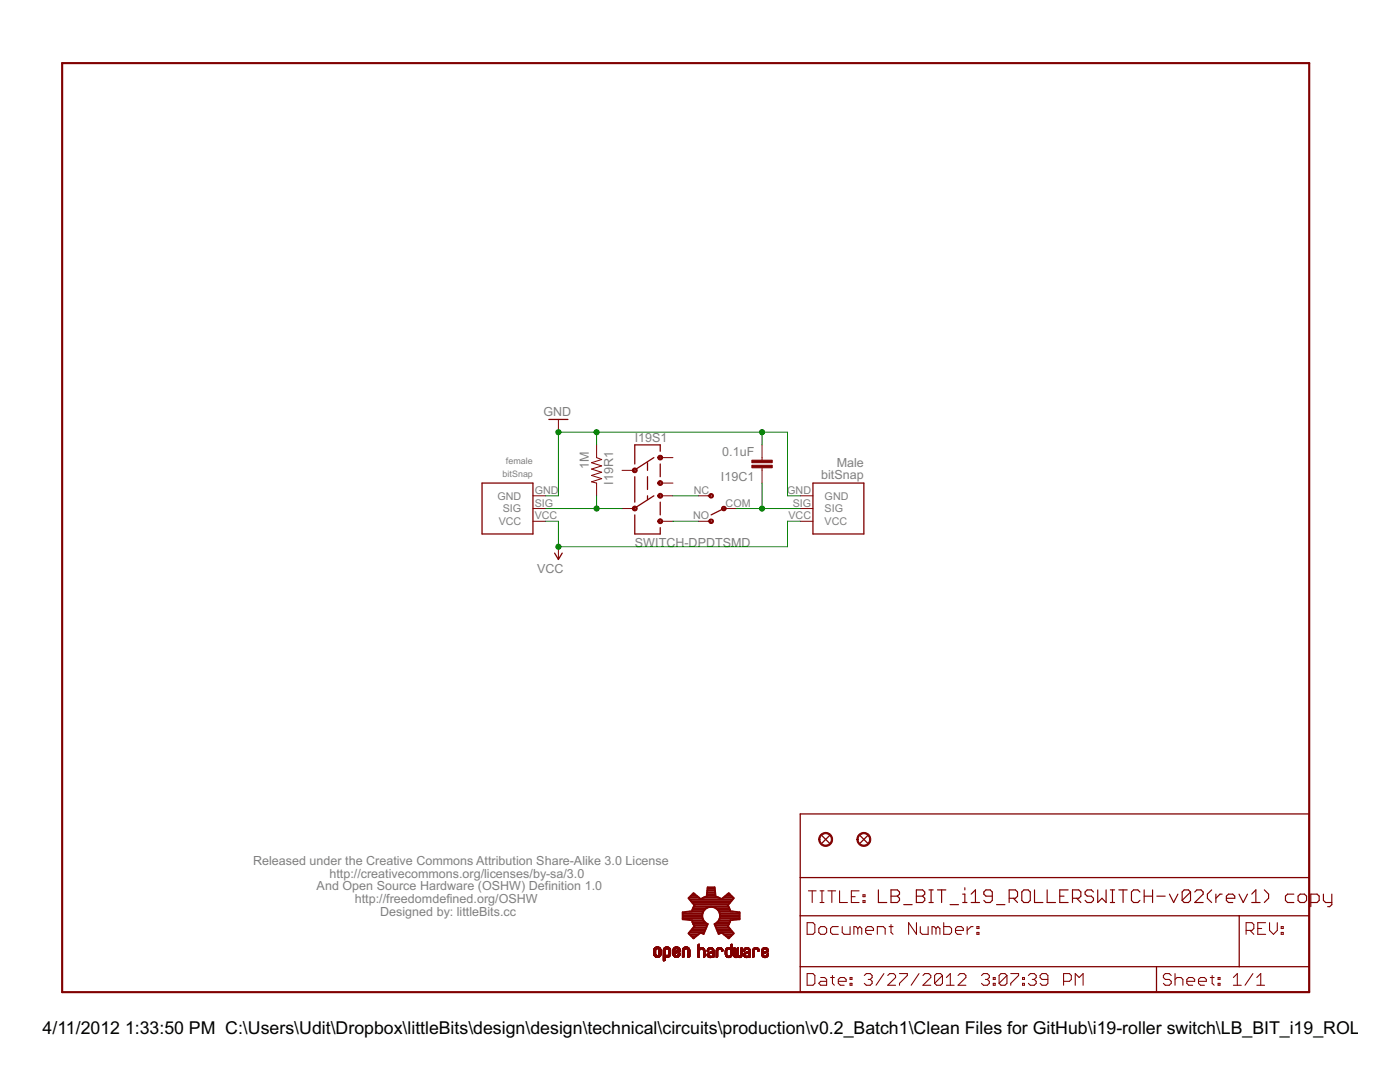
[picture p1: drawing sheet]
<svg xmlns="http://www.w3.org/2000/svg" width="279mm" height="216mm" viewBox="0 0 279 216" stroke-linecap="round" stroke-linejoin="round" font-family="sans-serif">
<g fill="none" stroke="#800000" stroke-width=".2">
<path d="M106.4 98.9h2.5M111.4 83.7v2.5M119.1 88.8v2.5l1 .4-2.1 .6 2.1 .7-2.1 .6 2.1 .6-2.1 .7 2.1 .6-2.1 .6 1.1 .3v2.5M124.1 93.9h2.6M131.8 98.9h2.5M131.8 91.3h2.5M131.8 96.4h2.5M139.4 98.9h2.5M152.1 88.8v3M152.1 93.3v3.1M159.7 98.9h2.5M106.4 104h2.5"/>
<path d="M106.4 101.5h2.5M111.4 109.1v2.5M124.1 101.5h2.6M131.8 104h2.5M139.4 104h2.5M144.5 101.5h2.5M159.7 104h2.5M159.7 101.5h2.5M130.5 190.4l.4 .1M130.5 190.4h.4M130.5 190.3h.4M130.5 190.2h.4"/>
<path d="M130.5 190.1h.4M130.5 190h.4M130.5 189.9h.4M130.5 189.8h.4M130.5 189.7h.4M130.5 189.6h.4M130.5 189.5h.4M130.5 190.6h.5M130.5 190.5l.5 .1M130.5 190.5h.4M130.5 190.6h.6M130.5 189.3h1.3"/>
<path d="M130.6 190.7h1.2M130.6 189.3h1.2M130.6 190.8h1.2M130.6 189.2h1.2M130.7 189.1h1M130.7 190.9h1M130.8 190.9h.8M130.8 189.1h.8M130.8 191h.8M130.8 189h.8M130.9 189.6h-.4M130.9 189.4h-.4"/>
<path d="M131 191h.4M131 189h.4M131 189.4h-.5M131.1 189.3l-.6 .1M131.3 189.3h.6M131.3 190.6h.6M131.4 190.6h.5M131.4 189.4h.5M131.5 190.5h.4M131.5 189.5h.4M131.5 190.4h.4M131.5 189.6h.4"/>
<path d="M131.5 190.3h.4M131.5 190.2h.4M131.5 190.1h.4M131.5 190h.4M131.5 189.9h.4M131.5 189.8h.4M131.5 189.7h.4M131.7 190.8h-1M131.9 190.5l-.5 .1M131.9 190.4l-.4 .1M132.4 191.6h.4M132.4 191.5h.4"/>
<path d="M132.4 191.4h.4M132.4 191.3h.4M132.4 191.2h.4M132.4 191.1h.4M132.4 190.7h1.4M132.4 190.6h.6M132.4 190.6h.5M132.4 190.5l.5 .1M132.4 190.5h.4M132.4 190.4h.4M132.4 190.3h.4M132.4 190.2h.4"/>
<path d="M132.4 190.1h.4M132.4 190h.4M132.4 189.9h.4M132.4 189.8h.4M132.4 189.7h.4M132.4 189.6h.4M132.4 189.5h.4M132.4 191.7h.1M132.5 189.3h1.2M132.5 189.2h1.2M132.5 189.2h1.1M132.6 189.1h1"/>
<path d="M132.7 189.1h.8M132.7 191.7h-.3M132.7 189h.8M132.8 191.6h-.4M132.8 191l-.4 .1M132.8 189.6h-.4M132.8 189.5h-.4M132.9 189.4h-.5M132.9 191h.4M132.9 189h.4M133 189.3l-.6 .1M133.2 190.6h.6"/>
<path d="M133.2 189.3h.6M133.3 190.6h.5M133.3 189.4h.5M133.3 189.4l.5 .1M133.4 190.5h.4M133.4 189.5h.4M133.5 190.4h.3M133.5 190.3h.3M133.5 190.2h.3M133.5 190.1h.3M133.5 190h.3M133.5 189.9h.3"/>
<path d="M133.5 189.8h.3M133.5 189.7h.3M133.5 189.6h.3M133.5 191h-1.1M133.5 190.9h-1.1M133.6 190.9h-1.2M133.7 190.8l-1.3 .1M133.7 190.8h-1.3M133.7 190.7l-1.3 .1M133.8 189.3h-1.3M133.8 190.5l-.5 .1M134.3 190.5h.5"/>
<path d="M134.3 190.5h.4M134.3 190.4h.4M134.3 190.3h.4M134.3 189.8h.4M134.3 189.8h.3M134.3 189.7h.3M134.3 189.5h.4M134.3 190.6h.6M134.4 190.7h1.3M134.4 190.7h1.2M134.4 189.3h1.2M134.4 190.8h1.2"/>
<path d="M134.4 189.2h1.2M134.5 190.8h1.1M134.5 189.2h1.1M134.5 190.9h1M134.6 189.1h.9M134.6 190.9h.8M134.6 189.1h.8M134.6 191h.8M134.6 189h.8M134.7 189.7h-.4M134.7 189.6l-.4 .1M134.7 189.6h-.4"/>
<path d="M134.7 189.5h-.4M134.8 189.9h.9M134.8 189.4l-.5 .1M134.8 191h.4M134.8 189h.4M134.8 190.3h-.5M134.9 189.4h-.6M134.9 189.3l-.6 .1M134.9 189.8h.8M135 190.2h-.7M135 189.8h.7M135.1 189.7h.6"/>
<path d="M135.1 190.6h.6M135.1 189.3h.6M135.2 190.6h.5M135.2 190.1l-.9 .1M135.2 189.4h.5M135.3 190.6h.4M135.3 189.7h.4M135.3 189.4h.4M135.3 190.1h-1M135.3 189.5h.4M135.3 190.5h.4M135.3 189.6h.4"/>
<path d="M135.3 190.4h.4M135.4 190.3h.3M135.4 190l-1.1 .1M135.4 190.2h.3M135.5 190.2h.2M135.5 190h-1.2M135.6 190.2h.1M135.6 189.9h-1.3M135.7 189.3h-1.3M135.7 189.9h-1.4M136.2 191h.3M136.2 190.8h.4"/>
<path d="M136.2 190.7h.4M136.2 190.6h.4M136.2 190.5h.4M136.2 190.4h.4M136.2 190.3h.4M136.2 190.2h.4M136.2 190.1h.4M136.2 190h.4M136.2 189.9h.4M136.2 189.8h.4M136.2 189.7h.4M136.2 189.6h.4"/>
<path d="M136.2 191h.1M136.3 189.3h1.3M136.3 189.3h1.2M136.3 189.2h1.2M136.4 189.2h1.1M136.4 189.1h1M136.5 189.1h.9M136.5 190.9h-.3M136.5 189h.8M136.6 190.9h-.4M136.6 189.5h-.4M136.7 189.5h-.5"/>
<path d="M136.7 189.4l-.5 .1M136.7 189h.4M136.8 189.4h-.6M136.8 189.3l-.6 .1M137.1 189.3h.5M137.1 189.4h.5M137.2 189.4l.4 .1M137.2 189.5h.5M137.3 191h.3M137.3 190.9h.4M137.3 190.8h.4M137.3 190.7h.4"/>
<path d="M137.3 190.6h.4M137.3 190.5h.4M137.3 190.4h.4M137.3 190.3h.4M137.3 190.2h.4M137.3 190.1h.4M137.3 190h.4M137.3 189.9h.4M137.3 189.8h.4M137.3 189.7h.4M137.3 189.6h.4M137.3 191h.1"/>
<path d="M137.6 190.9h-.3M139.3 190.9h.3M139.3 190.8h.3M139.3 190.7h.3M139.3 190.6h.3M139.3 190.5h.3M139.3 190.4h.3M139.3 190.3h.3M139.3 190.2h.3M139.3 190.1h.3M139.3 190h.3M139.3 189.9h.3"/>
<path d="M139.3 189.8h.3M139.3 189.7h.3M139.3 189.6h.3M139.3 189.5h.4M139.3 189.3h1.2M139.3 189.2l1.2 .1M139.3 189.2h1.1M139.3 189.1l1.1 .1M139.3 189.1h.3M139.3 189h.3M139.3 188.9h.3M139.3 188.8h.3"/>
<path d="M139.3 188.7h.3M139.3 188.6h.3M139.3 188.5h.3M139.4 188.5h.2M139.4 188.4h.2M139.5 191l-.2 .1M139.6 191h-.3M139.6 189.7h-.3M139.8 189.1h.5M139.8 189.4l-.5 .1M139.9 189.4h-.6M140 189.1h.1"/>
<path d="M140.1 189.4h.5M140.2 189.4l.4 .1M140.3 189.5h.3M140.3 189.5h.4M140.3 189.6h.4M140.4 189.6h.3M140.4 190.9h.3M140.4 190.8h.3M140.4 190.7h.3M140.4 190.6h.3M140.4 190.5h.3M140.4 190.4h.3"/>
<path d="M140.4 190.3h.3M140.4 190.2h.3M140.4 190.1h.3M140.4 190h.3M140.4 189.9h.3M140.4 189.8h.3M140.4 189.7h.3M140.4 191.1h.1M140.5 191l-.1 .1M140.5 189.3l-1.2 .1M140.7 191h-.3M140.7 190.9h-.3"/>
<path d="M141.1 190.6h.4M141.1 190.6h.3M141.1 190.5h.3M141.1 189.8h.2M141.1 189.8h.3M141.1 189.7h.3M141.1 190.7h.4M141.1 189.6h.3M141.2 190.8h.8M141.2 190.7l.3 .1M141.2 189.5h.3M141.2 190.9h.8"/>
<path d="M141.2 189.4h1.2M141.3 190.9h.7M141.3 189.3h1M141.3 191h.7M141.4 189.3h.9M141.4 190.1h1.1M141.4 189.2h.8M141.4 189.7l-.3 .1M141.4 190.5h-.3M141.5 191h.5M141.5 190.4l-.4 .1M141.5 189.6h-.3"/>
<path d="M141.5 190.4h-.4M141.5 190.1h1M141.5 189.5h-.3M141.5 191.1h.4M141.6 190h.9M141.6 189.1h.5M141.6 189.4l-.4 .1M141.6 190.3l-.4 .1M141.7 191.1h.1M141.7 189.4h-.5M141.7 190.3h-.5M141.7 189.9h.8"/>
<path d="M141.8 189.1h.1M141.8 189.9h.7M141.9 190.2h-.7M141.9 189.4h.5M141.9 189.9h.6M142 189.4h.4M142.1 190.1l-.8 .1M142.1 189.5h.4M142.1 189.8h.4M142.2 189.8h.3M142.2 189.6h.3M142.2 190.1h.3"/>
<path d="M142.2 190.9h.3M142.2 190.8h.3M142.2 190.7h.3M142.2 190.6h.3M142.2 190.5h.3M142.2 190.4h.3M142.2 190.3h.3M142.2 190.2h.3M142.2 189.7h.3M142.4 191l-.2 .1M142.5 191h-.3M142.9 190.9h.3"/>
<path d="M142.9 190.8h.3M142.9 190.7h.3M142.9 190.6h.3M142.9 190.5h.3M142.9 190.4h.3M142.9 190.3h.3M142.9 190.2h.3M142.9 190.1h.3M142.9 190h.3M142.9 189.9h.3M142.9 189.8h.3M142.9 189.7h.3"/>
<path d="M142.9 189.6h.4M143 191.1h.1M143 189.5h.3M143.1 191l-.2 .1M143.1 189.3h1.1M143.1 189.3h1M143.2 189.2h.9M143.2 191h-.3M143.2 189.2h.8M143.3 189.7h-.4M143.3 189.6h-.4M143.3 189.5h-.3"/>
<path d="M143.4 189.1h.5M143.4 189.4l-.4 .1M143.5 189.4h-.5M143.6 189.1h.1M143.7 189.4h.5M143.8 189.4l.5 .1M143.9 189.5h.4M144 189.6h.3M144 189.5h.3M144 189.7h.3M144 189.8h.2M144.2 189.3l-1.2 .1"/>
<path d="M144.2 189.8h-.2M144.7 190.5h.3M144.7 190.4h.3M144.7 190.3h.3M144.7 190.2h.3M144.7 190.1h.3M144.7 190h.3M144.7 189.9h.3M144.7 189.8h.3M144.7 189.7h.3M144.8 190.5h.3M144.8 190.6h.3"/>
<path d="M144.8 190.7h.4M144.8 190.7l.4 .1M144.8 190.8h1.2M144.9 190.8h1.1M144.9 189.3h1.2M144.9 190.9h1M145 190.9h.9M145 189.2h1.1M145 191h.9M145.1 189.6l-.3 .1M145.1 189.2h1M145.1 189.6h-.3"/>
<path d="M145.1 189.5h-.3M145.1 191h.6M145.2 189.1h.5M145.2 191.1h.4M145.2 189.4l-.4 .1M145.3 189.4h-.5M145.4 191.1h.1M145.4 189.1h.1M145.5 189.4h.6M145.7 189.4h.4M145.7 190.6h.4M145.7 189.5h.4"/>
<path d="M145.8 190.6h.3M145.8 189.5h.3M145.8 190.5h.3M145.8 189.6h.3M145.8 190.4h.3M145.8 190.3h.3M145.8 190.2h.3M145.8 190.1h.3M145.8 190h.3M145.8 189.9h.3M145.8 189.8h.3M145.8 189.7h.3"/>
<path d="M145.8 189.1h.3M145.8 189h.3M145.8 188.9h.3M145.8 188.8h.3M145.8 188.7h.3M145.8 188.6h.3M145.8 188.5h.3M145.9 188.5h.2M146 188.4h.1M146 190.7l-.4 .1M146.1 190.7h-.4M146.1 189.3l-1.2 .1"/>
<path d="M146.4 190.5h.3M146.4 190.4h.3M146.4 190.3h.3M146.4 190.2h.3M146.4 190.1h.3M146.4 190h.3M146.4 189.9h.3M146.4 189.8h.3M146.4 189.7h.3M146.4 189.6h.3M146.4 189.5h.3M146.4 189.4h.3"/>
<path d="M146.4 189.3h.3M146.4 189.2h.3M146.4 190.7l.4 .1M146.4 190.7h.3M146.4 190.6h.3M146.4 190.8h1.7M146.5 190.9h1.5M146.6 191h1.3M146.6 189.1h.1M146.6 191h.6M146.7 191.1h.4M146.9 191.1h.1"/>
<path d="M147 190.8h.5M147 190.7h.4M147.1 190.6h.3M147.1 190.5h.3M147.1 190.4h.3M147.1 190.3h.3M147.1 190.2h.3M147.1 190.1h.3M147.1 190h.3M147.1 189.9h.3M147.1 189.8h.3M147.1 189.7h.3"/>
<path d="M147.1 189.6h.3M147.1 189.5h.3M147.1 189.4h.3M147.1 189.3h.3M147.1 189.2h.3M147.2 189.2h.2M147.3 189.1h.1M147.3 191h.5M147.4 191.1h.4M147.7 190.8h.4M147.8 190.7h.3M147.8 190.6h.3"/>
<path d="M147.8 190.5h.3M147.8 190.4h.3M147.8 190.3h.3M147.8 190.2h.3M147.8 190.1h.3M147.8 190h.3M147.8 189.9h.3M147.8 189.8h.3M147.8 189.7h.3M147.8 189.6h.3M147.8 189.5h.3M147.8 189.4h.3"/>
<path d="M147.8 189.3h.3M147.8 189.2h.3M148 189.1h.1M148 190.9h-1.5M148 190.8h-1.5M148.4 190.6h.3M148.4 190.5h.3M148.4 190.7h.3M148.4 189.6h.3M148.4 190.7l.4 .1M148.4 190.8h.8M148.5 190.2h.7"/>
<path d="M148.5 190.9h.8M148.5 189.4h1.1M148.5 189.3h1.1M148.6 189.8h-.2M148.6 191h.7M148.6 189.3h.9M148.6 189.2h.9M148.7 189.7l-.3 .1M148.7 189.7h-.3M148.7 191h.6M148.7 190.4l-.3 .1M148.7 189.2h.7"/>
<path d="M148.7 189.6h-.3M148.7 189.5h-.3M148.8 190.1h.9M148.8 190.4h-.4M148.8 189.5h-.4M148.8 191.1h.4M148.8 190h.9M148.8 189.1h.5M148.8 190.3l-.4 .1M148.8 189.4l-.4 .1M148.9 189.4h-.4M149 190.3h-.6"/>
<path d="M149 189.9h.7M149 189.1h.1M149.1 189.9h.6M149.1 190.2h-.6M149.1 189.4h.6M149.2 189.9h.5M149.3 189.4h.4M149.4 190.1l-.9 .1M149.4 189.5h.3M149.4 189.8h.3M149.4 189.6h.3M149.4 190.1h.3"/>
<path d="M149.4 189.7h.3M149.5 190.9h.2M149.5 190.8h.2M149.5 190.7h.2M149.5 190.6h.2M149.5 190.5h.2M149.5 190.4h.2M149.5 190.3h.2M149.5 190.2h.2M149.5 191.1h.1M149.6 191l-.1 .1M149.7 191h-.2"/>
<path d="M149.7 190.9h-.2M149.7 190.1h-1.1M150.2 190.9h.3M150.2 190.8h.3M150.2 190.7h.3M150.2 190.6h.3M150.2 190.5h.3M150.2 190.4h.3M150.2 190.3h.3M150.2 190.2h.3M150.2 190.1h.3M150.2 190h.3"/>
<path d="M150.2 189.9h.3M150.2 189.8h.3M150.2 189.7h.3M150.2 189.5h.4M150.2 191.1h.1M150.3 191l-.1 .1M150.3 189.3h1.1M150.4 189.3h.9M150.4 189.2h.9M150.5 191h-.3M150.5 189.7h-.3M150.5 189.6l-.3 .1"/>
<path d="M150.5 189.2h.8M150.5 189.6h-.3M150.6 189.5h-.4M150.6 189.1h.5M150.6 189.4l-.4 .1M150.8 189.4h-.5M150.8 189.1h.1M151 189.4h.5M151.1 189.4l.4 .1M151.2 189.5h.3M151.2 189.6h.4M151.3 189.8h.1"/>
<path d="M151.4 189.3l-1.1 .1M151.5 189.8h-.2M151.5 189.7l-.2 .1M151.6 189.7h-.3M152 190.5l.3 .1M152 190.5h.3M152 190.4h.3M152 190h1.1M152 190h.3M152 189.9h.3M152 189.8h.3M152 189.7h.3"/>
<path d="M152 190.6h.4M152 189.5h.4M152 190.7h.5M152.1 190.7l.4 .1M152.1 190.8h1.1M152.1 189.3h1.1M152.2 190.9h1M152.2 189.3h1M152.2 190.9h.9M152.3 189.2h.8M152.3 191h.8M152.3 189.6l-.3 .1"/>
<path d="M152.3 190.4h-.3M152.3 189.6h-.3M152.4 191h.6M152.4 189.5h-.4M152.4 189.1h.5M152.4 190.3l-.4 .1M152.5 189.4l-.4 .1M152.5 191.1h.4M152.5 189.9h.8M152.6 190.3h-.6M152.6 189.4h-.5M152.6 189.1h.1"/>
<path d="M152.7 191.1h.1M152.7 189.9h.7M152.7 190.2h-.7M152.8 189.4h.5M152.9 190.1l-.9 .1M152.9 189.8h.5M152.9 189.4l.4 .1M153 189.8h.4M153 189.5h.3M153 190.6h.3M153 189.5h.4M153 190.1h-1"/>
<path d="M153 190.6h.4M153 189.6h.4M153.1 189.7h.3M153.1 189.6h.3M153.1 190.5h.3M153.1 190.4h.3M153.2 190.3h.2M153.2 189.3l-1.1 .1M153.3 190.7l-.4 .1M153.3 190h-.9M153.3 190.7h-.4M153.4 190.6h-.4"/>
<path d="M153.4 189.8l-.7 .1"/>
</g>
<g fill="none" stroke="#800000" stroke-width=".25">
<path d="M96.2 96.4h10.2v10.2h-10.2zM109.5 83.7h3.8M126.7 95.1v5.1M129.2 92.3v1.6M129.2 95.1v2.6M129.2 98.9v.8M130.5 91.3l-3.6 2.3M130.5 98.9l-3.6 2.3M131.8 90v-1.2h-5.1v3.8M131.8 92.6v2.5M162.2 96.4h10.2v10.2h-10.2zM110.7 110.4l.7 1.2 .8-1.2"/>
<path d="M126.7 102.7v3.9h5.1v-1.3M131.8 100.2v2.5M144.5 101.5l-2.6 1.2M159.7 162.4h101.6v35.6h-101.6zM159.7 175.1h101.6M164 166.7l1.5 1.6M165.5 166.7l-1.5 1.6M171.6 166.7l1.6 1.6M173.2 166.7l-1.6 1.6M159.7 182.7h101.6M159.7 192.9h101.6M230.8 192.9v5.1"/>
<path d="M247.3 182.7v10.2"/>
</g>
<g fill="#800000" stroke="#800000" stroke-width=".2">
<path d="M150.1 91.8h4v.5h-4z"/>
<path d="M150.1 92.8h4v.5h-4z"/>
</g>
<g fill="#800000" stroke="#800000" stroke-width=".2">
<path d="M126.4 93.5a.49 .49 0 0 1 .7 .2 .49 .49 0 0 1-.3 .6 .49 .49 0 0 1-.6-.4h.2a.25 .25 0 0 1 .4-.3 .24 .24 0 0 1 .1 .4 .24 .24 0 0 1-.4 0l-.3-.1z" fill-rule="evenodd"/>
<path d="M131.5 90.9a.49 .49 0 0 1 .7 .2 .49 .49 0 0 1-.3 .7 .49 .49 0 0 1-.6-.5h.2a.24 .24 0 0 1 .4-.2 .24 .24 0 0 1 0 .4 .24 .24 0 0 1-.3-.1l-.3-.1z" fill-rule="evenodd"/>
<path d="M131.5 96a.49 .49 0 0 1 .7 .2 .49 .49 0 0 1-.3 .7 .49 .49 0 0 1-.6-.5h.2a.24 .24 0 0 1 .4-.2 .24 .24 0 0 1 0 .4 .24 .24 0 0 1-.3-.1l-.3-.1z" fill-rule="evenodd"/>
<path d="M131.5 98.6a.49 .49 0 0 1 .7 .1 .49 .49 0 0 1-.3 .7 .49 .49 0 0 1-.6-.5h.2a.24 .24 0 0 1 .4-.2 .24 .24 0 0 1 0 .4 .24 .24 0 0 1-.3-.1l-.3-.1z" fill-rule="evenodd"/>
<path d="M131.5 103.6a.49 .49 0 0 1 .7 .2 .49 .49 0 0 1-.3 .7 .49 .49 0 0 1-.6-.5h.2a.24 .24 0 0 1 .4-.2 .24 .24 0 0 1 0 .4 .24 .24 0 0 1-.3-.1l-.3-.1z" fill-rule="evenodd"/>
<path d="M126.4 101.1a.49 .49 0 0 1 .7 .2 .49 .49 0 0 1-.3 .7 .49 .49 0 0 1-.6-.5h.2a.24 .24 0 0 1 .4-.2 .24 .24 0 0 1 .1 .3 .24 .24 0 0 1-.4 0l-.3-.1z" fill-rule="evenodd"/>
<path d="M141.6 103.7a.47 .47 0 0 1 .7 .1 .47 .47 0 0 1-.3 .7 .47 .47 0 0 1-.5-.5h.2a.26 .26 0 0 1 .3-.2 .26 .26 0 0 1 .1 .4 .26 .26 0 0 1-.4-.1l-.2-.1z" fill-rule="evenodd"/>
<path d="M141.6 98.6a.47 .47 0 0 1 .7 .1 .47 .47 0 0 1-.3 .7 .47 .47 0 0 1-.5-.5h.2a.26 .26 0 0 1 .3-.2 .26 .26 0 0 1 .1 .4 .26 .26 0 0 1-.4-.1l-.2-.1z" fill-rule="evenodd"/>
<path d="M144.2 101.1a.47 .47 0 0 1 .7 .2 .47 .47 0 0 1-.3 .6 .47 .47 0 0 1-.6-.4h.2a.26 .26 0 0 1 .4-.3 .26 .26 0 0 1 0 .5 .26 .26 0 0 1-.4-.1l-.2-.1z" fill-rule="evenodd"/>
<path d="M163.8 166.5a1.4 1.4 0 0 1 2.2 .3 1.4 1.4 0 0 1-.8 2 1.4 1.4 0 0 1-1.8-1.3h.2a1.14 1.14 0 0 1 1.7-.9 1.14 1.14 0 0 1 .2 1.9 1.14 1.14 0 0 1-1.8-.7l-.1-.3h-.2z" fill-rule="evenodd"/>
<path d="M171.4 166.5a1.4 1.4 0 0 1 2.2 .3 1.4 1.4 0 0 1-.8 2 1.4 1.4 0 0 1-1.8-1.3h.3a1.14 1.14 0 0 1 1.6-.9 1.14 1.14 0 0 1 .2 1.9 1.14 1.14 0 0 1-1.8-.7v-.3h-.3z" fill-rule="evenodd"/>
</g>
<path d="M12.4 12.6h248.9v185.4h-248.9z" fill="none" stroke="#800000" stroke-width=".42"/>
<g fill="none" stroke="#800000" stroke-width=".21">
<path d="M161.3 177.8h1.6M162.1 177.8v2.3M163.7 177.8h.7M164 177.8v2.3M165.2 177.8h1.6M166 177.8v2.3M167.6 177.8v2.3h1.5M169.9 178.9h.8M171.4 177.8h-1.5v2.3h1.5M172.2 179.7h.4v.4h-.4zM172.2 178.5h.4v.4h-.4zM161.1 184.1h1.1l.4 .4v1.6l-.4 .3h-1.1z"/>
<path d="M161.1 194.3h1.1l.4 .3v1.6l-.4 .4h-1.1zM163.7 180.1h.7M163.8 195.1h.8l.4 .3v1.2h-1.2l-.4-.4 .4-.4h1.2M163.8 184.9h.8l.4 .4v.8l-.4 .3h-.8l-.4-.3v-.8zM165.8 195.1h.7M166.1 194.6v1.6l.4 .4M167.3 195.8h1.6v-.4l-.4-.3h-.8l-.4 .3v.8l.4 .4h.8M167.3 184.9h-1.2l-.3 .4v.8l.3 .3h1.2M168.1 184.9v1.2l.4 .3h1.2v-1.5M169.7 196.2h.3v.4h-.3zM169.7 195.1h.3v.3h-.3zM171.2 185.3l-.4-.4h-.4v1.5"/>
<path d="M171.2 185.3v1.1M171.2 185.3l.4-.4 .4 .4v1.1M172.5 194.6l.4-.3h.8l.4 .3v.5l-.4 .3M172.8 185.7h1.5v-.4l-.4-.4h-.8l-.3 .4v.8l.3 .3h.8M173.3 195.4h.4M173.7 195.4l.4 .4v.4l-.4 .4h-.8l-.4-.4M175.1 186.4v-1.5h1.2l.4 .4v1.1M176.4 194.3l-1.6 2.3M177.2 194.6l.4-.3h.8l.3 .3v.5l-1.5 1.5h1.5M177.4 184.9h.8M177.8 184.5v1.6l.4 .3M179.5 194.3h1.6v.3l-1.6 1.6v.4"/>
<path d="M182.9 184.1v2.3l-1.6-2.3v2.3M183.4 194.3l-1.6 2.3M183.7 184.9v1.2l.4 .3h1.1v-1.5M184.2 194.6l.4-.3h.8l.4 .3v.5l-1.6 1.5h1.6M186.8 185.3l.4-.4 .4 .4v1.1M186.8 185.3l-.4-.4h-.4v1.5M186.8 185.3v1.1M188.1 194.6v1.6l-.4 .4h-.8l-.4-.4M188.1 194.6l-.4-.3h-.8l-.4 .3v1.6M188.1 194.6l-1.6 1.6M188.3 184.1v2.3h1.2l.4-.3v-.8l-.4-.4h-1.2M188.9 196.6h1.5"/>
<path d="M188.9 195.1l.8-.8v2.3M190.7 185.7h1.6v-.4l-.4-.4h-.8l-.4 .4v.8l.4 .3h.8M191.2 194.6l.4-.3h.8l.4 .3v.5l-1.6 1.5h1.6M193 184.9v1.5M194.2 184.9h-.4l-.8 .8M195 186.1h.4v.3h-.4zM195 184.9h.4v.4h-.4zM195.9 194.6l.4-.3h.7l.4 .3v.5l-.4 .3M196.7 195.4h.3M197 195.4l.4 .4v.4l-.4 .4h-.7l-.4-.4M198.2 196.2h.4v.4h-.4zM198.2 195.1h.4v.3h-.4z"/>
<path d="M201 194.6v1.6l-.4 .4h-.8l-.4-.4M201 194.6l-.4-.3h-.8l-.4 .3v1.6M201 194.6l-1.6 1.6M201.7 194.3h1.6v.3l-1.6 1.6v.4M204.1 196.2h.3v.4h-.3zM204.1 195.1h.3v.3h-.3zM205.2 194.6l.4-.3h.8l.4 .3v.5l-.4 .3M206 195.4h.4M206.4 195.4l.4 .4v.4l-.4 .4h-.8l-.4-.4M209.1 195.4h-1.1l-.4-.3v-.5l.4-.3h.7l.4 .3v1.6l-.4 .4h-.7l-.4-.4M212.3 195.8h1.1l.4-.4v-.8l-.4-.3h-1.1v2.3M214.6 196.6v-2.3l.8 .8 .8-.8v2.3"/>
<path d="M233.7 194.6l-.4-.3h-.7l-.4 .3v.5l.4 .3h.7l.4 .4v.4l-.4 .4h-.7l-.4-.4M234.5 195.4l.4-.3h.8l.4 .3v1.2M234.5 194.3v2.3M236.9 195.8h1.5v-.4l-.4-.3h-.8l-.3 .3v.8l.3 .4h.8M239.2 195.8h1.5v-.4l-.3-.3h-.8l-.4 .3v.8l.4 .4h.8M241.5 195.1h.8M241.9 194.6v1.6l.4 .4M243.1 196.2h.4v.4h-.4zM243.1 195.1h.4v.3h-.4zM246.1 196.6h1.6M246.1 195.1l.8-.8v2.3M248.7 185.7h1.2l.3-.4v-.8l-.3-.4h-1.2v2.3"/>
<path d="M249.5 185.7l.7 .7M250 194.3l-1.5 2.3M250.8 196.6h1.6M250.8 195.1l.8-.8v2.3M251 185.3h.8M252.6 184.1h-1.6v2.3h1.6M253.4 184.1v1.6l.7 .7 .8-.7v-1.6M255.7 186.1h.4v.3h-.4zM255.7 184.9h.4v.4h-.4z"/>
</g>
<g fill="none" stroke="#800000" stroke-width=".23">
<path d="M175.3 177.6v2.5h1.7M177.8 177.6h1.3l.4 .4v.4l-.4 .4 .4 .4v.5l-.4 .4h-1.3zM177.8 178.8h1.3M182.9 177.6h1.2l.5 .4v.4l-.5 .4 .5 .4v.5l-.5 .4h-1.2zM182.9 178.8h1.2M185.4 177.6h.8M185.8 177.6v2.5M187.1 177.6h1.7M187.9 177.6v2.5M192.1 178.4h.5v1.7M192.6 177.1v.5M193.8 178.4l.9-.8v2.5"/>
<path d="M198 178.8h-1.2l-.5-.4v-.4l.5-.4h.8l.4 .4v1.7l-.4 .4h-.8l-.5-.4M201.4 179.2h1.2l.5-.4v-.8l-.5-.4h-1.2v2.5M202.2 179.2l.9 .9M203.9 178l.4-.4h.9l.4 .4v1.7l-.4 .4h-.9l-.4-.4zM206.5 177.6v2.5h1.6M209 177.6v2.5h1.7M211.5 178.8h.8M213.2 177.6h-1.7v2.5h1.7M214 179.2h1.3l.4-.4v-.8l-.4-.4h-1.3v2.5M214.9 179.2l.8 .9M218.2 178l-.4-.4h-.8l-.4 .4v.4l.4 .4h.8l.4 .4v.5l-.4 .4h-.8l-.4-.4M219.1 177.6v2.5l.8-.9 .8 .9v-2.5"/>
<path d="M221.6 177.6h.8M222 177.6v2.5M223.3 177.6h1.7M224.1 177.6v2.5M227.5 178l-.4-.4h-.9l-.4 .4v1.7l.4 .4h.9l.4-.4M228.3 178.8h1.7M228.3 177.6v2.5M230 177.6v2.5M230.9 178.8h1.6M233.4 178.4l.8 1.7 .9-1.7M237.6 178v1.7l-.4 .4h-.9l-.4-.4M237.6 178l-.4-.4h-.9l-.4 .4v1.7"/>
<path d="M237.6 178l-1.7 1.7M238.4 178l.5-.4h.8l.4 .4v.4l-1.7 1.7h1.7M241.8 177.6l-.8 .8v.8l.8 .9M242.7 178.4v1.7M243.9 178.4h-.4l-.8 .8M244.8 179.2h1.6v-.4l-.4-.4h-.8l-.4 .4v.9l.4 .4h.8M247.3 178.4l.8 1.7 .9-1.7M249.8 178.4l.8-.8v2.5M252.3 177.6l.9 .8v.8l-.9 .9M258.2 178.4h-1.2l-.5 .4v.9l.5 .4h1.2M259.1 178.8l.4-.4h.8l.5 .4v.9l-.5 .4h-.8l-.4-.4zM264.1 178.4v1.3l.4 .4h1.3"/>
<path d="M265.8 178.4v2.1l-.4 .4h-.4M180.4 180.5h1.6M185.4 180.1h.8M189.6 180.5h1.7M192.1 180.1h.9M193.8 180.1h1.7M198.9 180.5h1.7M221.6 180.1h.8M249.8 180.1h1.7M261.6 180.1h1.2l.5-.4v-.9l-.5-.4h-1.2v2.5"/>
</g>
<g fill="none" stroke="#800000" stroke-width=".38">
<path d="M137.5 179.1h2M137.6 179.5h8.6M137.9 178.8h1.2M137.9 179.8h8M138.2 178.4h.4M140.4 179.1h3M141.1 178.8h1.7M141.1 178.4h1.6M141.1 178.1h1.6M141.2 177.7h1.5M141.2 177.4h1.4M144.4 179.1h1.9"/>
<path d="M144.8 178.8h1.2M145.2 178.4h.4M136.2 183.3h4M136.2 183h3.9M136.2 182.6h3.9M136.2 182.3h4M137.5 181.9h2.8M137.5 186.1h2.3M137.6 186.5h1.8M137.8 185.8h2.9M138 186.8h.9M138.1 185.4h2.7"/>
<path d="M138.1 183.7h2.3M138.2 181.6h2.4M138.2 184h2.5M138.2 180.2h7.4M138.3 187.2h.2M138.3 181.2h2.7M138.3 184.4h2.9M138.4 185.1h2.6M138.5 180.9h6.9M138.5 180.5h6.9M138.5 184.7h2.6M139.9 186.1h.6"/>
<path d="M140.4 181.9l-.2 .5v.9M140.4 181.9a1.79 1.79 0 0 1 3.1 0M142.7 184.4h2.8M142.7 184.7h2.6M142.8 181.2h2.7M142.9 185.1h2.5M143 185.4h2.7M143.2 185.8h2.8M143.2 184h2.4M143.3 181.6h2.4M143.3 186.1h.6M143.4 183.7h2.3"/>
<path d="M143.5 181.9a1.8 1.8 0 0 1-.9 2.5l.8 2 .6-.3 1.4 1.1 1-1-1.2-1.4 .6-1.2 1.8-.2v-1.4l-1.8-.2-.6-1.1 1.2-1.5-1-1-1.4 1.2-1.2-.5-.2-1.8h-1.4l-.2 1.8-1.2 .5-1.4-1.2-1 1 1.2 1.5-.5 1.1-1.9 .2v1.4l1.9 .2 .5 1.2-1.2 1.4 1 1 1.4-1.1 .6 .3 .8-2-.7-.5-.3-.6M143.5 181.9h2.8M143.6 183.3h4M143.6 182.3h4M143.7 183h3.9M143.7 182.6h3.9M144 186.1h2.3M144.5 186.5h1.7M144.9 186.8h1M145.3 187.2h.2"/>
</g>
<path d="M108.9 98.9h2.5v-12.7h45.8v12.7h2.5M119.1 86.2v2.6M119.1 98.9v2.6M134.3 98.9h5.1M152.1 86.2v2.6M152.1 96.4v5.1M108.9 101.5h15.2M108.9 104h2.5v5.1h45.8v-5.1h2.5M134.3 104h5.1M147 101.5h12.7" fill="none" stroke="#008000" stroke-width=".2"/>
<g fill="#008000" stroke="#008000" stroke-width=".2">
<circle cx="152.1" cy="101.5" r=".51"/>
<circle cx="119.1" cy="86.2" r=".51"/>
<circle cx="152.1" cy="86.2" r=".51"/>
<circle cx="111.4" cy="86.2" r=".51"/>
<circle cx="119.1" cy="101.5" r=".51"/>
<circle cx="111.4" cy="109.1" r=".51"/>
</g>
<g font-size="4">
<text x="8.5" y="206.4">4/11/2012</text>
<text x="25" y="206.4">1:33:50 PM C:\Users\Udit\Dropbox\littleBits\design\design\technical\circuits\production\v0.2_Batch1\Clean Files for GitHub\i19-roller switch\LB_BIT_i19_ROLLERS</text>
</g>
<g font-size="2.8" fill="#808080">
<text x="108.4" y="82.9">GND</text>
<text x="126.7" y="88.3">I19S1</text>
<text x="117.5" y="93.5" transform="rotate(-90 117.5 93.5)">1M</text>
<text x="144.1" y="90.9">0.1uF</text>
<text x="163.9" y="95.6">bitSnap</text>
<text x="167" y="93.1">Male</text>
<text x="122.3" y="96.7" transform="rotate(-90 122.3 96.7)">I19R1</text>
<text x="143.9" y="96">I19C1</text>
<text x="126.7" y="109.1">SWITCH-DPDTSMD</text>
<text x="107.2" y="114.4">VCC</text>
<text x="50.5" y="172.6">Released under the Creative Commons Attribution Share-Alike 3.0 License</text>
<text x="63.2" y="177.7">And Open Source Hardware (OSHW) Definition 1.0</text>
<text x="65.7" y="175.1">http://creativecommons.org/licenses/by-sa/3.0</text>
<text x="70.8" y="180.2">http://freedomdefined.org/OSHW</text>
<text x="75.9" y="182.7">Designed by: littleBits.cc</text>
</g>
<g font-size="2.4" fill="#808080">
<text x="99.3" y="99.7">GND</text>
<text x="106.7" y="101.1">SIG</text>
<text x="106.7" y="98.6">GND</text>
<text x="138.5" y="98.6">NC</text>
<text x="144.8" y="101.1">COM</text>
<text x="157.1" y="98.6">GND</text>
<text x="158.2" y="101.1">SIG</text>
<text x="164.6" y="99.7">GND</text>
<text x="99.5" y="104.8">VCC</text>
<text x="100.3" y="102.2">SIG</text>
<text x="106.7" y="103.7">VCC</text>
<text x="138.3" y="103.7">NO</text>
<text x="157.4" y="103.7">VCC</text>
<text x="164.6" y="104.8">VCC</text>
<text x="164.6" y="102.2">SIG</text>
</g>
<g font-size="2" fill="#808080">
<text x="100.3" y="95.1">bitSnap</text>
<text x="101" y="92.6">female</text>
</g>
</svg>
